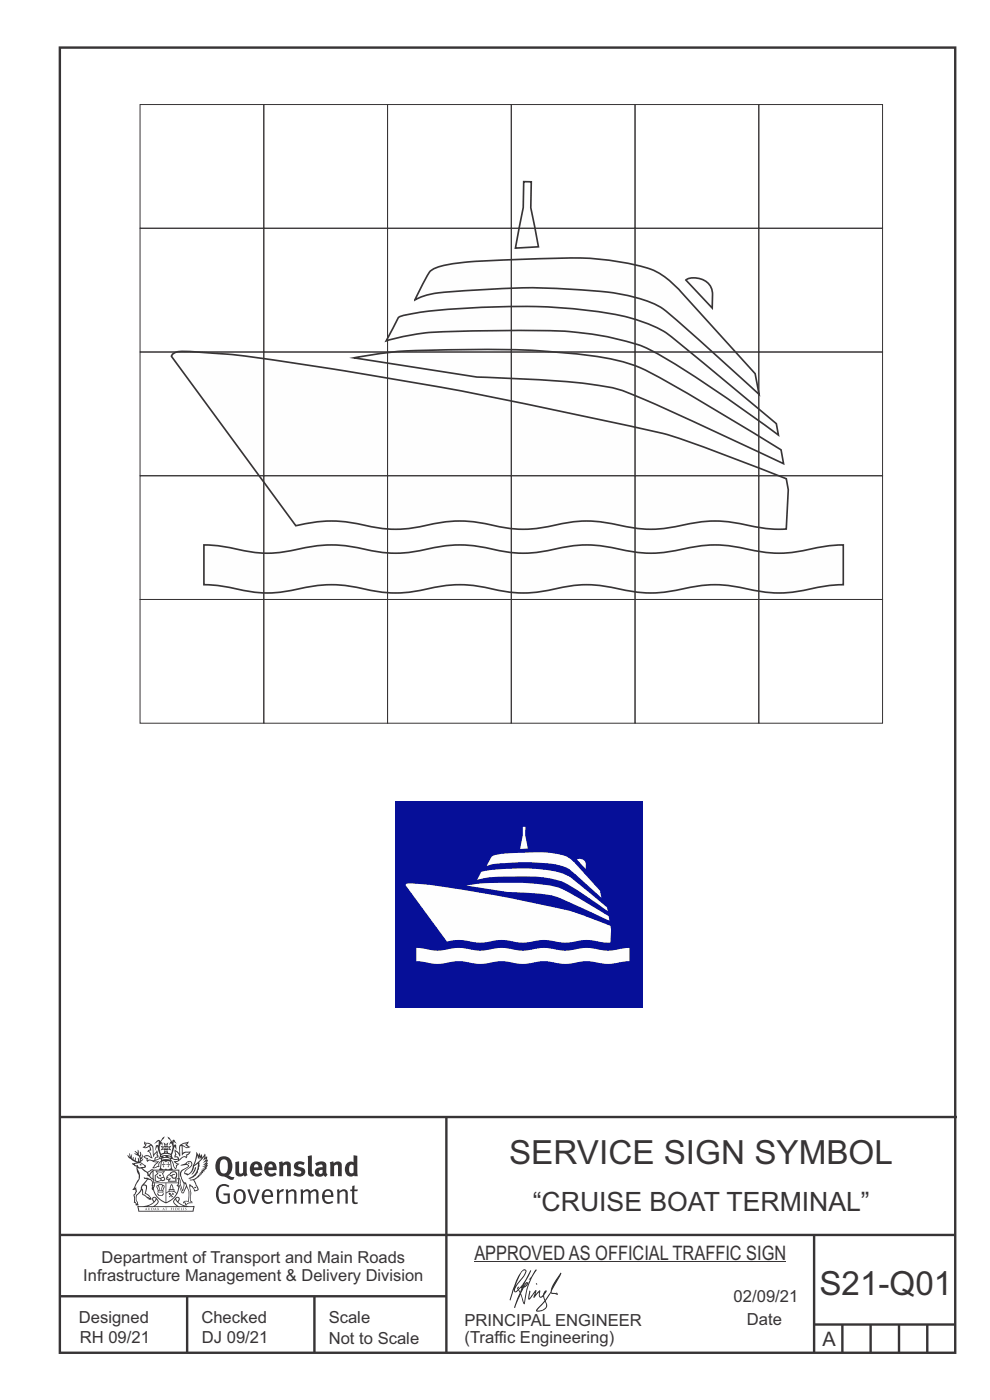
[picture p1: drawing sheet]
<svg xmlns="http://www.w3.org/2000/svg" width="210mm" height="297mm" viewBox="0 0 210 297" stroke-linecap="round" stroke-linejoin="round" font-family="sans-serif">
<path d="M12.7 10.1h189.9v276.9h-189.9z" fill="none" stroke="#373435" stroke-width=".51"/>
<path d="M83.8 170h52.5v43.7h-52.5z" fill-rule="evenodd" fill="#060f98"/>
<g fill="#fefefe">
<path d="M122.4 182.4a1.28 1.28 0 0 1 1.9 1l-.1 .9z" fill-rule="evenodd"/>
<path d="M110.9 175.4h.6l-.1 1.8 .6 2.8-1.7 .1 .6-2.9z" fill-rule="evenodd"/>
<path d="M102 185l-.8 1.7 .1-.1a23.4 23.4 0 0 1 7.6-.7 26.9 26.9 0 0 1 10.7 1.3l3.7 2.2 5.6 3.9-.1-.8-5.9-4.9a10.8 10.8 0 0 0-7.6-3.1 48 48 0 0 0-13.1 .4zM104.2 181.8l-1 2a16.4 16.4 0 0 1 6.2-.8h4.7a14.9 14.9 0 0 1 6.7 1.4l6.8 6-.3-1.4-5.3-5.8a5.6 5.6 0 0 0-4-2.1 50.8 50.8 0 0 0-10.9 0l-2.2 .3zM98.9 187.9l8.7 1.3 3.7 .2a19.6 19.6 0 0 1 8.1 1.4l9.9 4.5-.2-.9-4.5-2.8a25.2 25.2 0 0 0-7.7-3.7 66.4 66.4 0 0 0-18 0zM86.1 187.6l-.1 .2 8.8 11.9h.1a11.4 11.4 0 0 1 6 .2 17.4 17.4 0 0 0 5-.5l1.5 .1a11.8 11.8 0 0 0 7 0 17.9 17.9 0 0 1 5 .5l1.5-.1a12.3 12.3 0 0 1 7.1 0l1.5 .1 .1-2.8-.1-.8a60 60 0 0 0-15.2-4.6l-8.4-1.7-7.1-1.2a84.5 84.5 0 0 0-12.4-1.5z" fill-rule="evenodd"/>
<path d="M88.3 201.1l1.1 .1a11.7 11.7 0 0 0 6.9 0 17.6 17.6 0 0 1 5.1 .5l1.4-.1a12.2 12.2 0 0 1 7.1 0 17.4 17.4 0 0 0 5-.5l1.5 .1a12.2 12.2 0 0 0 7 0 17.7 17.7 0 0 1 5.1 .5l1.4-.1 3.6-.5v2.8l-1 .1a12.2 12.2 0 0 1-7.1 0 17.8 17.8 0 0 0-5 .5l-1.5-.1a12 12 0 0 0-7 0 17 17 0 0 1-5-.5l-1.5 .1a12.1 12.1 0 0 1-7.1 0 17.8 17.8 0 0 0-5 .5l-1.5-.1-3.5-.5z" fill-rule="evenodd"/>
</g>
<g fill="#fefefe" stroke="#373435" stroke-width=".35">
<path d="M145.5 59.4a4 4 0 0 1 5.6 2.3v3.7z" fill-rule="evenodd"/>
<path d="M111.1 38.5l1.6 .1-.1 5.5 1.6 8.3-4.9 .2 1.7-8.6z" fill-rule="evenodd"/>
<path d="M84.5 67.4l-2.6 4.9 .2-.1a52.1 52.1 0 0 1 15.2-1.9l11.4-.2a89.6 89.6 0 0 1 18.5 1 50.2 50.2 0 0 1 10.3 2.9 242.3 242.3 0 0 1 26.4 17.4l1.2 .9-.4-2.4-16.1-13.4a65.4 65.4 0 0 0-8.3-6.5 42.8 42.8 0 0 0-16-4.2 157.4 157.4 0 0 0-37 .8l-2.1 .4zM91.5 57.3l-.4 .5-.9 1.5-2.2 4.3a17.2 17.2 0 0 1 8-1.7 158.7 158.7 0 0 1 31-.1 36 36 0 0 1 12.9 3.2 190.6 190.6 0 0 1 13.7 11.9l7.4 6.8-.8-4.4-15.8-17.5a16.5 16.5 0 0 0-10.6-5.8 66 66 0 0 0-18.3-1.1l-15.3 .6a31.1 31.1 0 0 0-8.1 1.5zM75.1 75.9l26.1 4.1a283.3 283.3 0 0 1 25.2 1.7 28.6 28.6 0 0 1 10.3 3l29.5 13.7-.5-3a566.2 566.2 0 0 0-28.9-16.9 49.4 49.4 0 0 0-16.8-3.6 254.2 254.2 0 0 0-33-.5 88.7 88.7 0 0 0-11.9 1.5zM36.6 75.2l-.2 .4 26.3 35.9a29.7 29.7 0 0 1 16.1 .2 27.8 27.8 0 0 0 13.3-.6 29 29 0 0 1 13.8 .6 27.9 27.9 0 0 0 13.3-.6 28.8 28.8 0 0 1 13.6 .6 28.5 28.5 0 0 0 13.5-.6 28.9 28.9 0 0 1 13.7 .6 24.5 24.5 0 0 0 6.8 .5l.4-8.3-.4-2.3a387 387 0 0 0-26.2-9.7l-9.8-2.1a909.3 909.3 0 0 0-82.5-14.7l-2.6-.1a43.4 43.4 0 0 0-8.2-.3z" fill-rule="evenodd"/>
<path d="M43.3 115.6a50.4 50.4 0 0 1 10 1.5 28 28 0 0 0 11.3-.9 29 29 0 0 1 14.2 .6 27.8 27.8 0 0 0 13.3-.6 28.9 28.9 0 0 1 13.8 .6 27.8 27.8 0 0 0 13.3-.6 28.7 28.7 0 0 1 13.6 .6 28.5 28.5 0 0 0 13.5-.6 28.7 28.7 0 0 1 13.7 .6 27.4 27.4 0 0 0 13.2-.6l3-.5 2.7-.1v8.4a54.5 54.5 0 0 0-10 1.5 30.2 30.2 0 0 1-12-.9 28.5 28.5 0 0 0-13.5 .6 29 29 0 0 1-13.8-.6 27.6 27.6 0 0 0-13.3 .6 27.8 27.8 0 0 1-13.5-.6 28.5 28.5 0 0 0-13.6 .6 28.3 28.3 0 0 1-13.6-.6 29.3 29.3 0 0 0-13.8 .7 27.2 27.2 0 0 1-13.1-.7l-2.5-.4-2.9-.2z" fill-rule="evenodd"/>
</g>
<g fill="none" stroke="#373435" stroke-width=".21">
<path d="M29.7 22.2h26.3v26.2h-26.3zM56 22.2h26.2v26.2h-26.2zM82.2 22.2h26.3v26.2h-26.3zM108.5 22.2h26.2v26.2h-26.2zM134.7 22.2h26.3v26.2h-26.3zM161 22.2h26.2v26.2h-26.2zM29.7 48.4h26.3v26.3h-26.3zM56 48.4h26.2v26.3h-26.2zM82.2 48.4h26.3v26.3h-26.3zM108.5 48.4h26.2v26.3h-26.2zM134.7 48.4h26.3v26.3h-26.3zM161 48.4h26.2v26.3h-26.2z"/>
<path d="M29.7 74.7h26.3v26.2h-26.3zM56 74.7h26.2v26.2h-26.2zM82.2 74.7h26.3v26.2h-26.3zM108.5 74.7h26.2v26.2h-26.2zM134.7 74.7h26.3v26.2h-26.3zM161 74.7h26.2v26.2h-26.2zM29.7 100.9h26.3v26.3h-26.3zM56 100.9h26.2v26.3h-26.2zM82.2 100.9h26.3v26.3h-26.3zM108.5 100.9h26.2v26.3h-26.2zM134.7 100.9h26.3v26.3h-26.3zM161 100.9h26.2v26.3h-26.2z"/>
<path d="M29.7 127.2h26.3v26.2h-26.3zM56 127.2h26.2v26.2h-26.2zM82.2 127.2h26.3v26.2h-26.3zM108.5 127.2h26.2v26.2h-26.2zM134.7 127.2h26.3v26.2h-26.3zM161 127.2h26.2v26.2h-26.2zM100.6 267.7h66.2"/>
</g>
<path d="M12.7 237h190.3M94.7 236.9v50.1M12.7 262h190M12.7 275h82M39.7 275v12M66.7 275v12M172.7 262v25M172.7 281h30M178.7 281v6M184.7 281v6M190.7 281v6M196.7 281v6" fill="none" stroke="#373435" stroke-width=".51"/>
<g fill="#373435">
<path d="M47 246.1a2.55 2.55 0 0 0 0 2.7l.3 .1a.81 .81 0 0 0 1-.9v-.6a1.04 1.04 0 0 0-1.1-1.4zM46.3 245.7a1.82 1.82 0 0 1 2.1-.2 1.82 1.82 0 0 1 .9 1.9 2.29 2.29 0 0 1-.8 1.9l.7 .4h.5l-.2 .5a2.87 2.87 0 0 1-2-.6 2.12 2.12 0 0 1-1.7-3.1z" fill-rule="evenodd"/>
<path d="M49.9 246.5l.8-.1v1.9a.46 .46 0 0 0 .3 .7 .46 .46 0 0 0 .6-.3v-2.2l.7-.1v2.3l.2 .6-.5 .3-.3-.3a1.02 1.02 0 0 1-1.2 .3 1.02 1.02 0 0 1-.6-1.1z" fill-rule="evenodd"/>
<path d="M54 247.1l-.1 .5h.9a.49 .49 0 0 0-.2-.5 .49 .49 0 0 0-.6 0zM53.4 246.8a1.34 1.34 0 0 1 1.6-.3 1.34 1.34 0 0 1 .6 1.6v.1h-1.7a.77 .77 0 0 0 .5 .8 .77 .77 0 0 0 .9-.3l.3 .5a1.59 1.59 0 0 1-2 .1 1.59 1.59 0 0 1-.5-2z" fill-rule="evenodd"/>
<path d="M57 247.1l-.1 .5h1a.49 .49 0 0 0-.2-.5 .49 .49 0 0 0-.7 0zM56.4 246.8a1.34 1.34 0 0 1 1.6-.3 1.34 1.34 0 0 1 .7 1.6v.1h-1.8a.77 .77 0 0 0 .5 .8 .77 .77 0 0 0 .9-.3l.4 .5a1.59 1.59 0 0 1-2.1 .1 1.59 1.59 0 0 1-.5-2z" fill-rule="evenodd"/>
<path d="M59.2 246.6l.7-.2 .1 .4a.95 .95 0 0 1 1-.4 .95 .95 0 0 1 .7 .9v2.2h-.8v-2.3a.46 .46 0 0 0-.8 .1v2.2h-.8z" fill-rule="evenodd"/>
<path d="M62.6 246.8a1.75 1.75 0 0 1 2-.2l-.2 .6-.6-.2a.43 .43 0 0 0-.6 .3l.4 .3a1.04 1.04 0 0 1 1.2 1.1 1.04 1.04 0 0 1-1.4 .9l-1.2-.3 .3-.6 1 .3 .4-.3a.88 .88 0 0 0-1-.5l-.4-.3-.1-.3z" fill-rule="evenodd"/>
<path d="M65.3 245.3l.8-.2 .1 3.8 .3 .1 .1 .5a.88 .88 0 0 1-1-.1 .88 .88 0 0 1-.3-.9z" fill-rule="evenodd"/>
<path d="M67.8 248.3a.43 .43 0 0 0-.1 .6 .43 .43 0 0 0 .7-.1v-.6zM66.8 246.8a1.7 1.7 0 0 1 2.4 .1v1.9l.3 .4-.4 .5-.5-.4a1.03 1.03 0 0 1-1.7-.1 1.03 1.03 0 0 1 .8-1.5l.7-.1v-.4a.8 .8 0 0 0-1.2 .2z" fill-rule="evenodd"/>
<path d="M70 246.6l.7-.2 .1 .4a.95 .95 0 0 1 1-.4 .95 .95 0 0 1 .7 .9v2.2h-.8v-2.3a.46 .46 0 0 0-.8 .1v2.2h-.8z" fill-rule="evenodd"/>
<path d="M74.3 247.1a1.48 1.48 0 0 0 0 1.8h.5l.2-.2v-1.4l-.3-.2zM75 245.1l.8 .1 .1 4.3h-.7l-.1-.2a1.26 1.26 0 0 1-1.4 .1 1.26 1.26 0 0 1-.5-1.4 1.29 1.29 0 0 1 .4-1.3 1.29 1.29 0 0 1 1.4-.1z" fill-rule="evenodd"/>
<path d="M46.4 251.6a1.72 1.72 0 0 1 2.3 0l-.3 .3a1.24 1.24 0 0 0-1.4-.2 1.24 1.24 0 0 0-.6 1.3 1.49 1.49 0 0 0 1.2 2l.7-.2v-1.2h-.8l-.1-.4h1.3v1.9a1.93 1.93 0 0 1-2.2-.1 1.93 1.93 0 0 1-.7-2.1l.2-.8z" fill-rule="evenodd"/>
<path d="M50.4 252.8a1.65 1.65 0 0 0 .2 2.2 .99 .99 0 0 0 1-1.4 .78 .78 0 0 0-.4-.8 .78 .78 0 0 0-.8 0zM50 252.5a1.33 1.33 0 0 1 1.6 0 1.33 1.33 0 0 1 .5 1.4 1.31 1.31 0 0 1-1.3 1.5 1.31 1.31 0 0 1-1.2-1.6v-.5z" fill-rule="evenodd"/>
<path d="M52.5 252.4l.4-.1 .9 2.5 .8-2.4h.5l-1.1 3h-.5z" fill-rule="evenodd"/>
<path d="M56.3 252.9l-.2 .7h1.3a.7 .7 0 0 0-.3-.9 .7 .7 0 0 0-.8 .2zM55.9 252.7a1.22 1.22 0 0 1 1.5-.2 1.22 1.22 0 0 1 .5 1.4h-1.8a.93 .93 0 0 0 .5 1.1 .93 .93 0 0 0 1.1-.3l.2 .3a1.43 1.43 0 0 1-1.8 .2 1.43 1.43 0 0 1-.6-1.7z" fill-rule="evenodd"/>
<path d="M58.7 252.4l.4-.1 .1 .5 .4-.4 .6-.1-.2 .5a.66 .66 0 0 0-.8 .7v1.8h-.4z" fill-rule="evenodd"/>
<path d="M60.6 252.4l.4-.1 .1 .4a.94 .94 0 0 1 1-.4 .94 .94 0 0 1 .8 .8v2.2h-.5l-.1-2.5a.81 .81 0 0 0-1.2 .3v2.2h-.4z" fill-rule="evenodd"/>
<path d="M63.7 252.4l.5-.1 .1 .4 .4-.3a.78 .78 0 0 1 1.1 .4 .9 .9 0 0 1 1-.5 .9 .9 0 0 1 .8 .8v2.2h-.5l-.1-2.4a.67 .67 0 0 0-1.1 .3v2.1h-.5v-2.3l-.4-.3-.7 .4v2.2h-.5z" fill-rule="evenodd"/>
<path d="M69 252.9l-.1 .7h1.3a.7 .7 0 0 0-.3-.9 .7 .7 0 0 0-.9 .2zM68.7 252.7a1.22 1.22 0 0 1 1.5-.2 1.22 1.22 0 0 1 .5 1.4h-1.8a.93 .93 0 0 0 .4 1.1 .93 .93 0 0 0 1.2-.3l.1 .3a1.44 1.44 0 0 1-1.7 .2 1.44 1.44 0 0 1-.6-1.7z" fill-rule="evenodd"/>
<path d="M71.4 252.4l.5-.1 .1 .4a.94 .94 0 0 1 1-.4 .94 .94 0 0 1 .8 .8v2.2h-.5l-.1-2.5a.81 .81 0 0 0-1.2 .3v2.2h-.4z" fill-rule="evenodd"/>
<path d="M74.7 251.6l.5-.1v.9h.7l-.1 .3h-.6v2.2l.1 .1h.5l.1 .3a.75 .75 0 0 1-1.2-.5v-2.1h-.4v-.3h.4z" fill-rule="evenodd"/>
<path d="M30.8 242.6l1.1 .3-.9 .5h-.4l.6-.6zM31.8 243.1h.2a2.44 2.44 0 0 1 .4 1.9l.1 .5 .7-1-.1 .5 .3 .4a.57 .57 0 0 0-.6 .7l-1-.1-.5 .2 .2-.5-.8-.3 .7-.1 .9 .5 .1-.1-.6-1.3-.2-.2 .5-.1zM30.7 242.1l-.1 .5 .2 .3-.6 .4a1.04 1.04 0 0 0 1.4-.1l.2 .7-.3 .1-.2 .4a.94 .94 0 0 1 .8 1l-.2-.1a1.16 1.16 0 0 0-1.5 0l.3 .4 .4 .1 .1 .6 .2 .1 .1-.2a.94 .94 0 0 1 1.1 .2h.8l-1.2 1.3a1.13 1.13 0 0 0 1.2-.3h.4l-.1-.4 .5-.8a.83 .83 0 0 0-.6 1.1l-.3-.1-.7 .4 1.1-1.4-.5 .1-.5-.1 1.3-.5-.1-.1-.9 .4v-.4l.2-.1h.3l.1-.2-.2-.5v-.5l-.1-.4-.7 1v-.8a1.42 1.42 0 0 0-1.6-1.8z" fill-rule="evenodd"/>
<path d="M38.5 242.9l.5-.3 .7-.1-.6 .4 .8 .4-.3 .1zM38.3 243.1h.2l.1 2a1.69 1.69 0 0 1 1.6-.6l-.8 .5 .1 .4a1.1 1.1 0 0 0-1.5 .6l-.1-.4-.2-.2-.5-.1 .3-.4-.3-.6a1.42 1.42 0 0 1 .8 1.1l.2-.2zM37.1 243.8l.1 1.1-.2 .2 .1 .5h.5l.1 .2a.96 .96 0 0 1-1.1-.2l-.1 .2a1.06 1.06 0 0 0 1.3 .2v.1a.72 .72 0 0 1-1 .2l.3 .4 .6 .3-.4 .1-.1 .7-.2-.4-.4-1-.4-.4 .4 .8a1.54 1.54 0 0 0 .7 1.2l.2-.2a.58 .58 0 0 1 .4-.8l.2-.2h-.3l-.5-.2 .9-.5a.93 .93 0 0 1 1.2-.6v.2l.2-.1 .1-.5a.99 .99 0 0 0 .7-.9l-1.3 .2-.3 .2-.1-1.5 .9 .5 .9-.3-.4-.1-.5-.4 .4-.7-.6 .3a1.46 1.46 0 0 0-1.4 2.1v.3l-.2-.4z" fill-rule="evenodd"/>
<path d="M35.6 246.6l.2 .1-.1 .3 .4 .1h-.4v.5l-.1-.5-.3-.1h.3z" fill-rule="evenodd"/>
<path d="M34.6 246.6l.2 .1v.3h.3l-.3 .1-.1 .5v-.5h-.4l.4-.1z" fill-rule="evenodd"/>
<path d="M34.3 246.4a.57 .57 0 0 1 .9 .3 .57 .57 0 0 1 .9-.3l.2 1.4-.2 .1a.57 .57 0 0 1-.9 0 .69 .69 0 0 1-1.1-.1zM34.2 245.7l-.3 2.2-.2 .3h3l-.2-.3-.3-2.2h-.2v.3l-.8-.1-.8 .1v-.3z" fill-rule="evenodd"/>
<path d="M34.2 250.1a.3 .3 0 0 0 .6 0 .3 .3 0 0 0-.6 0zM33.3 248.6l.3 .3-.3 .4a.79 .79 0 0 0 0 1.2l.8-.2-.1-.2a.55 .55 0 0 1-.7-.6l.1-.1 .2 .3 .3 .2 .8-.2-.4-.7 .4-.4-.7 .2zM33 248.4l1.1 .2 .9-.2-.4 .6 .4 1.2a.56 .56 0 0 1-.8 .3h-.2a.73 .73 0 0 1-.9 .2 .73 .73 0 0 1-.3-1v-.4l.6-.4z" fill-rule="evenodd"/>
<path d="M35.6 249.5l.7-.4a.58 .58 0 0 1 1-.2 .58 .58 0 0 1-.4 .9l-.3-.3a.43 .43 0 0 1 .6-.3v-.1a.57 .57 0 0 0-.8 .2l-.2-.1-.3 .2 .4 .2a.55 .55 0 0 0 .9 .4v.5h-1.3l.3-.4-.1-.2-.6 .2 .2-.3-.2-.1zM35.4 249.4l-.1 .3a.39 .39 0 0 0 .2 .6l.3-.1-.2 .5h1.9l-.1-.8a.86 .86 0 0 0-.1-1.3 .86 .86 0 0 0-1.3 .4z" fill-rule="evenodd"/>
<path d="M36 252.4h.8v.3l-.8-.1zM36.4 251.4l.2 .9h-.4zM36.4 251.2l-.3 .5-.1 .6h-.2v.4l-.7 .4 .2 .1a1.48 1.48 0 0 1 2.1 .1l.2-.1-.6-.5v-.4h-.2l-.1-.6z" fill-rule="evenodd"/>
<path d="M35.8 253l.4 .1 .1 .4 .3-.3-.2-.2a.38 .38 0 0 1 .5 .5l-.2-.2-.3 .3 .3 .2-.3 .3-.1-.4-.4 .3-.1-.1 .4-.3-.1-.2-.2 .1z" fill-rule="evenodd"/>
<path d="M34.5 251.7h.2v.1l-.2 .7h-.2zM33.6 252.9h.9v.2a.55 .55 0 0 1-.8 .4v-.1l-.2-.1zM33.4 251.7h.2l.2 .8h-.2zM33.6 252.6h.8l.1 .2h-.8zM33.8 251.4h.5l-.2 1.1h-.1zM33.3 251.4l-.1 .4 .3 1.1a.48 .48 0 0 0-.1 .5 .48 .48 0 0 0 .5 .3h.5a.49 .49 0 0 0 .2-.8l.3-1.1-.1-.4a1.42 1.42 0 0 0-1.5 0z" fill-rule="evenodd"/>
<path d="M33.7 249.2h.4l.1 .3h-.3z" fill-rule="evenodd"/>
<path d="M41.3 247.7l.3-.2-.2 .9-.6 .7h-.2l.5-.6z" fill-rule="evenodd"/>
<path d="M39.7 246.7l.3-.2 .5 .2a.88 .88 0 0 1-.6 1.1 1.22 1.22 0 0 0-.8 1.3l.5 .1a.72 .72 0 0 0 .9-.3l.5-.9 .2-.6 .8-.6v.3a2.85 2.85 0 0 1-2 2.8l.1 .1a2.13 2.13 0 0 0 1.9-1.4v-.3a2.01 2.01 0 0 0 .3-1.7l1.1-1.3-.4 1 .7-.5-.7 .9 .8-.4-.8 .9 .7-.2-.9 .6 .8-.2-.8 .5h.7l-.8 .3 .3 .1-.4 .1 .2 .3h-.4l.2 .3-.4-.1 .1 .3h-.1a2.16 2.16 0 0 1-2 1l.1 .2h.4a.76 .76 0 0 1 .7 .7l.5 1.2-.6 .2a1.45 1.45 0 0 0-1.1-1.3l.2 1.8-.1 1.9 .4 .2a1.07 1.07 0 0 0-1.2 .4v-.2l-.5-.2a.87 .87 0 0 1 1.1-.1v-.8a4.4 4.4 0 0 0-.6-3l-.1-.4h-.2a2.16 2.16 0 0 1-.7-2.1l.3-.4 1.2-.8a.55 .55 0 0 0-.4-.7zM37.8 250.1a.76 .76 0 0 1 .3 1l.6 1.6 .4-1.6 .2 .1a.61 .61 0 0 1-.1 .9l-.3 .8-.2 .1-.7-1.7-.3 .2a1.18 1.18 0 0 0 .1-1.4zM41.8 245.1l.2 .8 .3-.5v.6l.4-.5a1.9 1.9 0 0 1-1.2 1.4l-.3 .3zM38.2 247.2l1.4-.1 .2 .1v.3l-.5 .3a1.26 1.26 0 0 0-.9 1.9l.2 .7a1.84 1.84 0 0 1 .1 2l-.4-1.3a.96 .96 0 0 0-.4-1.2l-.4 .2a.78 .78 0 0 1 0 1.3l.1 .2 .4 .1 .4 1a.38 .38 0 0 0 .2 .4 .38 .38 0 0 0 .4 0l.6-1.3a2.94 2.94 0 0 1 .4 2.6l-.1 .4h-.8l-.3 .3v.2h.4l.1 .4 .2 .1a1.02 1.02 0 0 1 1.3-.5v-.4l-.3-.1 .1-1.8-.3-1.4 .1 .1a1.14 1.14 0 0 1 .8 .9 .63 .63 0 0 0 .8-.1 .63 .63 0 0 0-.2-.9l-.6-1.3 .9-.6 .2-.3h.3l-.1-.3h.4l-.1-.2h.3l-.1-.4h.5l-.2-.3 .6-.3v-.2h-.2l.4-.6-.3 .1 .3-.5-.4 .1 .4-.5v-.3l-.3 .1 .2-.6-.1-.2-.4 .3v-.9l-.6 .9-.2-.8-.2 .5-.3-.8-.1 .7-.5-.8-.1 1.3-.6 1.9a1.81 1.81 0 0 1-1 1.5l-.6-.2a1.75 1.75 0 0 1 1.1-1.3 .75 .75 0 0 0 .1-1.2 .75 .75 0 0 0-1.2 .4z" fill-rule="evenodd"/>
<path d="M41.2 251.8h.3l.2 .2h-.4z" fill-rule="evenodd"/>
<path d="M29.4 256.1h11.6l-.1 .8h-11.4zM31.3 255.9l.5-.2a2.48 2.48 0 0 0 1.4-1.3l.3 .6-.5 .6-.5 .3zM32.5 254.2l.3-.1 .2 .1-.3 .6zM37.2 254.4a2.65 2.65 0 0 0 1.8 1.5h-1.1l-.5-.3-.5-.6zM37.4 254.2l.2-.1 .3 .1-.3 .6zM29.2 255.8l.1 1.2h11.8l.2-1.1-.2-.1a4.1 4.1 0 0 1-3.3-.8l.3-.4-.1-.6a1.06 1.06 0 0 0-1.3 .9l.2 .5 .6 .5h-4.7l.3-.2a.84 .84 0 0 0 .6-.7 .84 .84 0 0 0-.5-.8l-.3-.3-.5 .1-.1 .6 .3 .4a4.2 4.2 0 0 1-3.4 .8z" fill-rule="evenodd"/>
<path d="M31 256.3l.1 .3h-.2zM31 256.2l-.3 .5 .4-.1 .2 .1z" fill-rule="evenodd"/>
<path d="M31.3 256.2h.3v.5a.25 .25 0 0 0 .2-.2 .25 .25 0 0 0-.1-.3h.1a.29 .29 0 0 1 0 .4 .29 .29 0 0 1-.4 0 .29 .29 0 0 1 0-.4z" fill-rule="evenodd"/>
<path d="M32.2 256.3v-.1a.22 .22 0 0 1 .3 .3 .22 .22 0 0 1-.3 .1zM32 256.2l.1 .5a.33 .33 0 0 0 .4 0 .33 .33 0 0 0 0-.5 .33 .33 0 0 0-.5 0z" fill-rule="evenodd"/>
<path d="M32.9 256.3l.1 .3h-.2zM32.9 256.2l-.2 .5 .3-.1 .2 .1z" fill-rule="evenodd"/>
<path d="M33.3 256.2h.2l.1 .2 .2-.2-.2 .2 .2 .3-.3-.2-.1 .2h-.1l.2-.2z" fill-rule="evenodd"/>
<path d="M34.7 256.3l.1 .3h-.2zM34.7 256.2l-.3 .5 .4-.1 .2 .1z" fill-rule="evenodd"/>
<path d="M35 256.2h.5l-.2 .1v.4h-.2l.1-.4z" fill-rule="evenodd"/>
<path d="M36.2 256.2h.3l-.1 .1v.1h.1l-.1 .1v.2h-.2z" fill-rule="evenodd"/>
<path d="M36.7 256.2h.2v.5h-.2z" fill-rule="evenodd"/>
<path d="M37.3 256.3v-.1a.22 .22 0 0 1 .3 .3 .22 .22 0 0 1-.3 .1zM37.1 256.2v.5a.33 .33 0 0 0 .5 0 .33 .33 0 0 0 0-.5 .33 .33 0 0 0-.5 0z" fill-rule="evenodd"/>
<path d="M37.8 256.2h.4l-.2 .1v.1h.1l-.1 .1v.2h.2h-.4z" fill-rule="evenodd"/>
<path d="M38.4 256.2h.2l-.1 .4 .2 .1h-.3z" fill-rule="evenodd"/>
<path d="M38.9 256.2h.2v.5h-.2z" fill-rule="evenodd"/>
<path d="M39.3 256.2h.2l-.1 .1 .2 .3-.2 .1h-.1v-.1h.2z" fill-rule="evenodd"/>
<path d="M34.2 245.1a1.51 1.51 0 0 1 2 .1 2.67 2.67 0 0 0-2.1 0zM35.7 245.3l.4 .1 .1 .3-.4-.2zM34.6 245.3l.5-.1 .1 .2-.4 .1zM34 245.5l.3 .1-.3 .1zM34.9 244.5l.3-.1 .3 .1zM34.9 243.3h.2v.4h-.2zM35 242.7l.2 .2 .2-.2-.1 .4h-.2zM35.1 244h.2l.1 .3-.2-.1-.2 .1zM35.3 243.3h.2v.4h-.2zM34.4 243.3l.3 .1 .1 .3-.4 .1 .2-.2zM35.7 243.4l.3-.1-.2 .3 .2 .2-.4-.1zM32.7 242.6l1-.5-.1 1-.2-.2-.3 .1-.3 1.1 .5-.9 .3 .8a1.84 1.84 0 0 1 .2 1.8l.4 .1a2.48 2.48 0 0 1 2.2 0l.2-.3-.2-.6 .7-1.8 .4 .7-.2-1.1h-.2l-.2 .2v-.9l.6 .5-.6-.8-.3 .1-.1 .4-.5-.9-.5-.3 .2 .4 .6 .6-.5 .8 .4-.4a2.06 2.06 0 0 1 0 2.3l-.5-.2-.2-.6 .1-.2 .8 .3-.4-.5 .4-.6-.7 .3-.2-.2 .2-.7-.5 .3-.5-.3 .2 .7-.2 .2-.7-.3 .4 .6-.4 .5 .8-.3 .1 .2-.2 .6-.5 .2a2.02 2.02 0 0 1 0-2.3l.3 .6-.1-.7-.3-.1 .8-1.2-.4 .3-.5 .8-.2-.3a.8 .8 0 0 0-.8 .5z" fill-rule="evenodd"/>
<path d="M29.2 247.7l.3 .2a.61 .61 0 0 1 .8 .4l.3 .2a.8 .8 0 0 1 .6 1l.4 .1 .5 .5a1 1 0 0 1 .5 1.1l-.1 .6v-.4h-.1a.96 .96 0 0 0-.8-1.3l-.2-.2h-.7l-.1-.2-.1 .1 .1 .3h.6l-1.2 1.4-.2 .9-.4 .6a1.33 1.33 0 0 0-.5 1.9l.2 .4a1.26 1.26 0 0 1-.5-1.4l-.1-.3a1.56 1.56 0 0 0 .4-1.8l-.3 .3 .2-.6a3.2 3.2 0 0 0 .7-2.9zM30.4 251.5h.4a2.06 2.06 0 0 1-.1 1.7l.7 .4 .4 .5-.6-.1-.8-.7-.1-.9a.51 .51 0 0 1 .1-.9zM28.6 247a1.52 1.52 0 0 1 2.1 .5l-1.1 .2-.2-.1-.1-.5-.5 .1zM27.5 244.6v.9l-.3-.4h-.1a3.1 3.1 0 0 0 1.9 1.6h-1l.5 .7 .5 .1 .1 1a1.84 1.84 0 0 1-.3 2.5l-.4 1-.3 .3 .2 .2 .4-.2 .1 .5-.2 .4-.3 .2 .1 1.8 .2-.1 .3 .6h.1l.4-.1-.1-.4a1.3 1.3 0 0 1-.1-1.7l.9-1.1 .1 1.1 .6 .3 .5 .5 .1-.1 .2 .3h.5a1.85 1.85 0 0 0-1.2-1.4l.1-.3a1.39 1.39 0 0 0 0-1.4l-.5-.1 .5-.6a.66 .66 0 0 1 .9-.4 .66 .66 0 0 1 .3 .9l-.1 .4h.2v.1l-.1 .3 .2 .5 .1-.2a2.24 2.24 0 0 0 .1-2.2 .73 .73 0 0 1-.7-.7 .73 .73 0 0 1 .6-.8v-.2a.94 .94 0 0 0-.9 .8 .48 .48 0 0 1-.1-.5 .48 .48 0 0 1 .5-.3l.5-.2a.51 .51 0 0 0-.8 .1l-.5 .3-1-.8 .6-.1 .2-.4-1.2-.7 .5-.5v-.3l-.5 .4 .1-.2a.69 .69 0 0 0 .2-1.1v.5l-.2 .2v-1l-.3-.3 .1 .6-.1 .2-.4-1.2v.7l-.6-.4 .5 .7-.6-.2 .3 .2a1 1 0 0 1 .7 1.5l-.2-.8v.8l-.5-.2v-.7l-.2 .6-.2-.1-.1-.6-.2 .5-.2-.3 .1-.7-.2 .5z" fill-rule="evenodd"/>
<path d="M29.6 247.1l.2-.2 .3 .3z" fill-rule="evenodd"/>
<path d="M32.4 248.1h5.6v2.1l-.2-.1v-1.8h-5.2v2.5h5.2v-.7l.1 .2-.1 1.1v-.4h-2.5v4a4.1 4.1 0 0 0 2.6-3.5l.1-.2a4 4 0 0 1-2.8 4 4.2 4.2 0 0 1-2.8-4.7l.1 1.2 .1-.1a3.8 3.8 0 0 0 2.5 3.3v-4h-2.5l-.2-.8z" fill-rule="evenodd"/>
<circle cx="40" cy="246.7" r=".17"/>
</g>
<g fill="#252726">
<path d="M111.6 272.4l.2-.2-.5 .7zM110.4 273.2l.3 .1-.3 .7-.3-.4zM110.9 269.6h.5a9.3 9.3 0 0 1-2 3.1l-.1 .3 1-2.6zM110.6 269.7a14.7 14.7 0 0 0-2.2 4.9l-.3 1.2 .1 .1 .8-2.3a.42 .42 0 0 0 .2 .6 .42 .42 0 0 0 .6-.3l.2-.1 .2 .5-1.1 3.1 .2 .1 1.1-2.9 .6 1.9 .2 .2 .2-.5a13.5 13.5 0 0 1 2-6.2l.5-.5-.2-.2-1.6 2.1 .4-.1a14.9 14.9 0 0 0-1.3 5.1l-.4-1.2a1.39 1.39 0 0 1 .2-1.8l.1-.2a.92 .92 0 0 0 .8-1.2 .75 .75 0 0 0-.7 .7l-.2 .2 1.6-3.4h-.1l-.4 .7a10.5 10.5 0 0 1-2.2 3.3l.2-.5a.32 .32 0 0 0-.4 .2 .32 .32 0 0 0 .1 .4l-.5 .4a3.2 3.2 0 0 1 1.1-2.3l.5-.6a2.49 2.49 0 0 0 .7-1.6l-.3-.2z" fill-rule="evenodd"/>
<path d="M115.6 276.2a1.15 1.15 0 0 1 .1 1.3 1.15 1.15 0 0 1-1.2 .5h-.5zM112.3 273.8l-.3 1.7 .3 .2 1.2-1.5-.3 1.1 1.1-1.2a.94 .94 0 0 0 .4 1.2l.5-.3 .3 .9-1.2 1.3a.98 .98 0 0 0-.5 1 1.9 1.9 0 0 0 2.3-1.3l-.1-.2a1.02 1.02 0 0 1 .3-1.5l.5-.9 1.5 .3-.2-.4v.2l-1.1-.2v-.2l2-3.6 .1-.2-.1-.2-1.8 2.7a6.6 6.6 0 0 1-1.5 3l-.2-.2a1.01 1.01 0 0 1 .4-1.4l.1-.2-.3-.1-.3 .4-.2 .5-.5 .4-.2-.4 .1-.9-.2-.1-.8 1 .2-1h-.1l-1.4 1.8 .2-1.5v-.1z" fill-rule="evenodd"/>
<path d="M113.7 272.3l.3 .2h-.3z" fill-rule="evenodd"/>
</g>
<g font-size="7.1" fill="#373435">
<text x="108" y="246.9">SERVICE SIGN SYMBOL</text>
<text x="173.8" y="274.6">S21-Q01</text>
</g>
<text font-size="5.6" fill="#373435" x="113" y="256.8">“CRUISE BOAT TERMINAL”</text>
<g font-size="4.2" fill="#373435">
<text x="100.6" y="267.2">APPROVED AS OFFICIAL TRAFFIC SIGN</text>
<text x="174.5" y="285.5">A</text>
</g>
<g font-size="3.5" fill="#373435">
<text x="21.6" y="267.9">Department of Transport and Main Roads</text>
<text x="17.7" y="271.8">Infrastructure Management &amp; Delivery Division</text>
<text x="16.7" y="280.6">Designed</text>
<text x="42.7" y="280.6">Checked</text>
<text x="69.7" y="280.6">Scale</text>
<text x="98.5" y="281.3">PRINCIPAL ENGINEER</text>
<text x="155.6" y="276.2">02/09/21</text>
<text x="158.5" y="281">Date</text>
<text x="16.9" y="284.8">RH 09/21</text>
<text x="42.8" y="284.8">DJ 09/21</text>
<text x="69.7" y="285.2">Not to Scale</text>
<text x="98.5" y="284.8">(Traffic Engineering)</text>
</g>
</svg>
